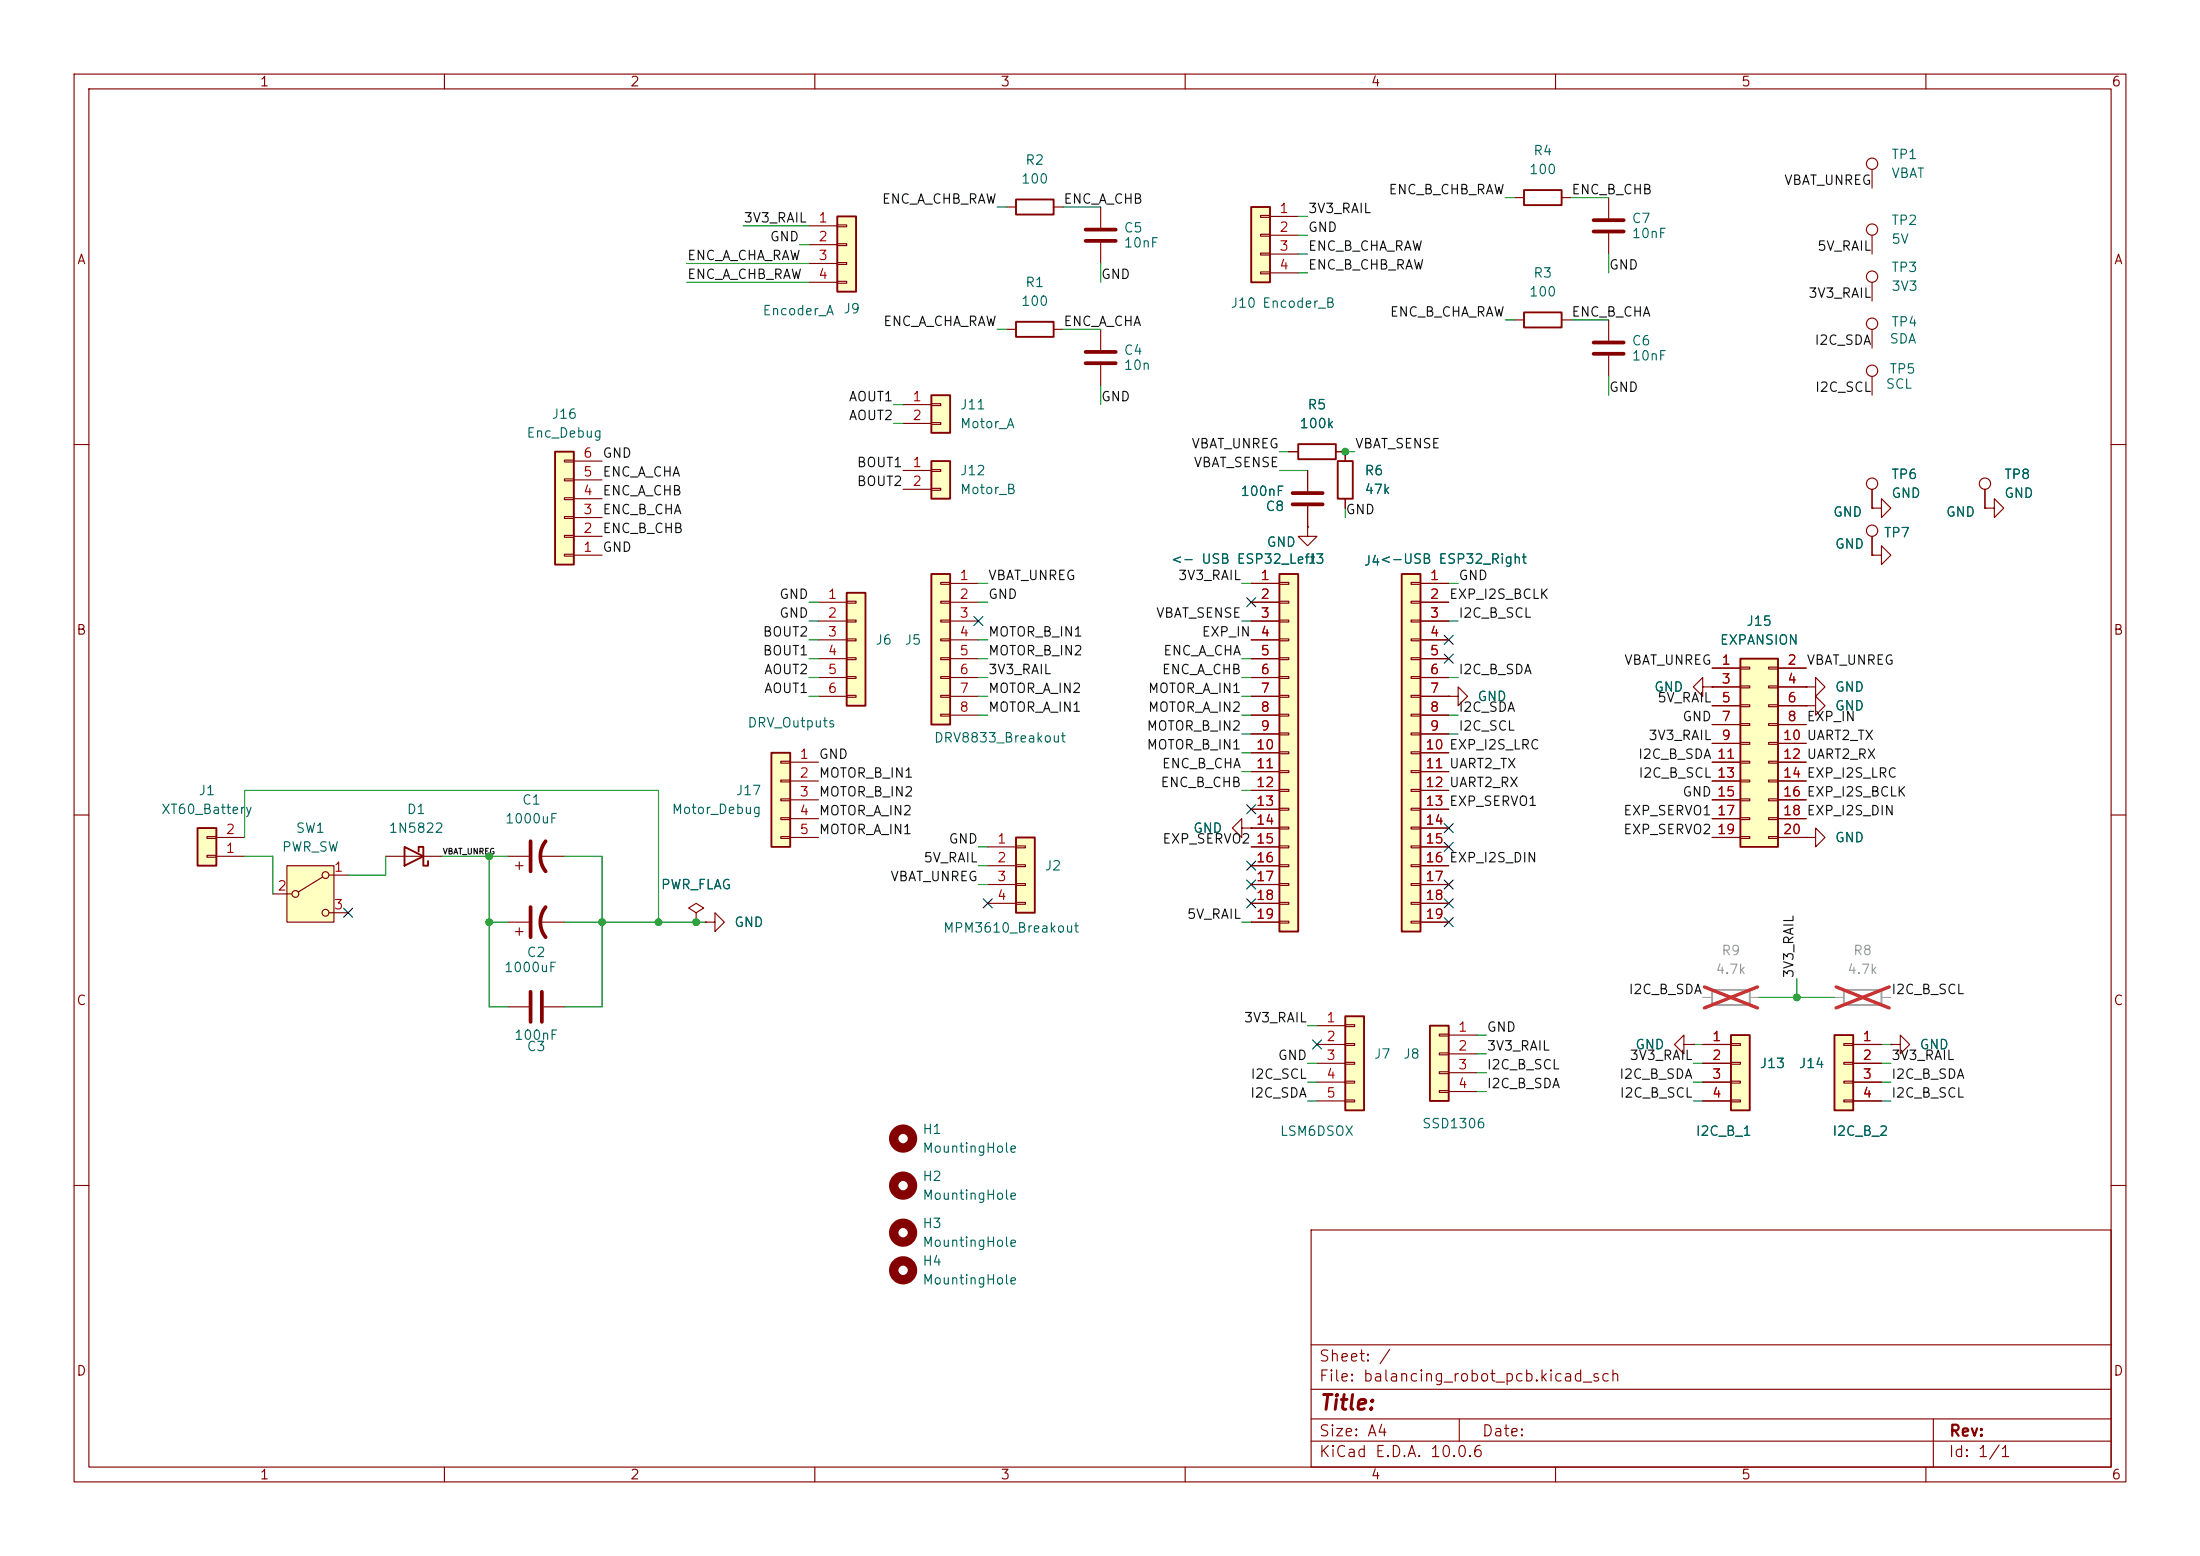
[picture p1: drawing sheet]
<svg xmlns="http://www.w3.org/2000/svg" width="297mm" height="210mm" viewBox="0 0 297 210" stroke-linecap="round" stroke-linejoin="round" font-family="sans-serif">
<g fill="none" stroke="#840000" stroke-width=".15">
<path d="M10 10h277v190h-277zM12 12h273v186h-273zM60 10v2M110 10v2M160 10v2M210 10v2M260 10v2M10 60h2M252.7 66v2.6M285 60h2M10 110h2M285 110h2"/>
<path d="M10 160h2M177 166h108v32h-108zM285 160h2M60 198v2M110 198v2M160 198v2M177 194.5h108M177 191.5h108M177 187.5h108M177 181.5h108M197 191.5v3M210 198v2"/>
<path d="M260 198v2M261 191.5v6.5"/>
<circle cx="252.7" cy="65.3" r=".76"/>
</g>
<path d="M125.7 77.5h2.6v20.3h-2.6z" fill="#ffffc2"/>
<path d="M125.7 77.5h2.6v20.3h-2.6z" fill="none" stroke="#840000" stroke-width=".25"/>
<g fill="none" stroke="#840000" stroke-width=".15">
<path d="M252.7 44.5v2.5M127 78.6h1.3v.3h-1.3zM128.3 78.7h3.8M252.7 74.9h1.3v-1.2l1.3 1.2-1.3 1.3v-1.3M252.7 74.9h.1M252.7 68.6h1.3v-1.3l1.3 1.3-1.3 1.3v-1.3M252.7 68.6h.1M127 81.2h1.3v.2h-1.3zM127 83.7h1.3v.2h-1.3zM127 86.2h1.3v.3h-1.3zM127 88.8h1.3v.2h-1.3zM127 91.3h1.3v.3h-1.3z"/>
<path d="M127 93.9h1.3v.2h-1.3zM127 96.4h1.3v.2h-1.3zM128.3 81.3h3.8M128.3 83.8h3.8M128.3 86.4h3.8M128.3 88.9h3.8M128.3 91.4h3.8M128.3 94h3.8M128.3 96.5h3.8"/>
<circle cx="252.7" cy="43.7" r=".76"/>
</g>
<path d="M38.7 116.8h6.4v7.7h-6.4z" fill="#ffffc2"/>
<g fill="none" stroke="#840000" stroke-width=".15">
<path d="M252.7 72.4v2.5M268 68.6h1.2v-1.3l1.3 1.3-1.3 1.3v-1.3M268 68.6h.1M268 66v2.6M38.7 116.8h6.4v7.7h-6.4zM43.6 118.4l-3.3 2M44.4 118.1h2.6M68.6 115.6h2.8M69.6 116.8h1M70.1 116.3v1M72.9 115.6h3.3M36.8 120.7h2.6"/>
<path d="M44.4 123.2h2.6"/>
<circle cx="252.7" cy="71.6" r=".76"/>
<circle cx="268" cy="65.3" r=".76"/>
<circle cx="43.9" cy="118.1" r=".46"/>
<circle cx="39.9" cy="120.7" r=".46"/>
<circle cx="43.9" cy="123.2" r=".46"/>
</g>
<path d="M71.6 113.5v4.1M73.7 113.5a3.3 3.3 0 0 0 0 4.1" fill="none" stroke="#840000" stroke-width=".51"/>
<path d="M125.7 62.2h2.6v5.1h-2.6z" fill="#ffffc2"/>
<path d="M125.7 62.2h2.6v5.1h-2.6z" fill="none" stroke="#840000" stroke-width=".25"/>
<g fill="none" stroke="#840000" stroke-width=".15">
<path d="M252.7 22.9v2.5M252.7 38.1v2.5M121.9 63.5h3.8M121.9 66h3.8M125.7 63.4h1.3v.2h-1.3zM125.7 65.9h1.3v.3h-1.3zM94 123.2l1-.6-1-.7-1 .7 1 .6v1.3M94 124.5h.1M95.2 124.5h1.3v-1.3l1.3 1.3-1.3 1.2v-1.2M95.2 124.5h.1"/>
<circle cx="252.7" cy="37.3" r=".76"/>
<circle cx="252.7" cy="22.1" r=".76"/>
</g>
<path d="M26.7 111.8h2.5v5h-2.5z" fill="#ffffc2"/>
<path d="M26.7 111.8h2.5v5h-2.5z" fill="none" stroke="#840000" stroke-width=".25"/>
<g fill="none" stroke="#840000" stroke-width=".15">
<path d="M252.7 31.8v2.5M243.8 92.7h1.3v1.3l1.3-1.3-1.3-1.3v1.3M243.8 92.7h.1M243.8 95.3h1.3v1.2l1.3-1.2-1.3-1.3v1.3M243.8 95.3h.1M27.9 115.4h1.3v.3h-1.3zM27.9 112.9h1.3v.3h-1.3zM29.2 115.6h3.8M29.2 113h3.8M243.8 113h1.3v1.3l1.3-1.3-1.3-1.2v1.2M243.8 113h.1"/>
<circle cx="252.7" cy="31" r=".76"/>
</g>
<path d="M114.3 80h2.5v15.3h-2.5z" fill="#ffffc2"/>
<path d="M114.3 80h2.5v15.3h-2.5z" fill="none" stroke="#840000" stroke-width=".25"/>
<g fill="none" stroke="#840000" stroke-width=".15">
<path d="M148.6 27.9v2.8M148.6 32.8v2.8M110.5 81.3h3.8M110.5 83.8h3.8M110.5 86.4h3.8M110.5 88.9h3.8M110.5 91.4h3.8M110.5 94h3.8M114.3 81.2h1.3v.2h-1.3zM114.3 83.7h1.3v.2h-1.3zM114.3 86.2h1.3v.3h-1.3zM114.3 88.8h1.3v.2h-1.3z"/>
<path d="M114.3 91.3h1.3v.3h-1.3zM114.3 93.9h1.3v.2h-1.3z"/>
</g>
<path d="M146.6 31h4M146.6 32.5h4" fill="none" stroke="#840000" stroke-width=".51"/>
<path d="M193 138.4h2.6v10.2h-2.6z" fill="#ffffc2"/>
<path d="M137.2 43.4h5v2.1h-5zM193 138.4h2.6v10.2h-2.6z" fill="none" stroke="#840000" stroke-width=".25"/>
<path d="M135.9 44.5h1.3M142.2 44.5h1.3M194.3 139.6h1.3v.2h-1.3zM195.6 139.7h3.8M194.3 142.1h1.3v.3h-1.3zM194.3 144.7h1.3v.2h-1.3zM194.3 147.2h1.3v.2h-1.3zM195.6 142.2h3.8M195.6 144.8h3.8M195.6 147.3h3.8" fill="none" stroke="#840000" stroke-width=".15"/>
<path d="M125.7 53.3h2.6v5.1h-2.6z" fill="#ffffc2"/>
<path d="M137.2 26.9h5v2.1h-5zM125.7 53.3h2.6v5.1h-2.6z" fill="none" stroke="#840000" stroke-width=".25"/>
<path d="M135.9 27.9h1.3M142.2 27.9h1.3M121.9 54.6h3.8M121.9 57.2h3.8M125.7 54.5h1.3v.2h-1.3zM125.7 57h1.3v.3h-1.3zM148.6 44.5v2.7M148.6 49.3v2.8M217.2 43.2v2.8M217.2 48v2.8" fill="none" stroke="#840000" stroke-width=".15"/>
<path d="M146.6 47.5h4M146.6 49h4M215.1 46.2h4.1M215.1 47.8h4.1" fill="none" stroke="#840000" stroke-width=".51"/>
<path d="M181.6 137.2h2.5v12.7h-2.5z" fill="#ffffc2"/>
<path d="M181.6 137.2h2.5v12.7h-2.5z" fill="none" stroke="#840000" stroke-width=".25"/>
<path d="M177.8 138.4h3.8M181.6 138.3h1.3v.3h-1.3zM177.8 141h3.8M177.8 143.5h3.8M177.8 146.1h3.8M177.8 148.6h3.8M181.6 140.8h1.3v.3h-1.3zM181.6 143.4h1.3v.2h-1.3zM181.6 145.9h1.3v.3h-1.3zM181.6 148.5h1.3v.2h-1.3z" fill="none" stroke="#840000" stroke-width=".15"/>
<path d="M74.9 61h2.6v15.2h-2.6z" fill="#ffffc2"/>
<path d="M74.9 61h2.6v15.2h-2.6zM54.6 114.3l2.5 1.3-2.5 1.2zM56.5 114.9v-.6h.6v2.5h.7v-.6" fill="none" stroke="#840000" stroke-width=".25"/>
<g fill="none" stroke="#840000" stroke-width=".15">
<path d="M76.2 74.8h1.3v.3h-1.3zM76.2 72.3h1.3v.2h-1.3zM76.2 69.7h1.3v.3h-1.3zM76.2 67.2h1.3v.2h-1.3zM76.2 64.6h1.3v.3h-1.3zM76.2 62.1h1.3v.3h-1.3zM77.5 74.9h3.8M77.5 72.4h3.8M77.5 69.9h3.8M77.5 67.3h3.8M77.5 64.8h3.8M77.5 62.2h3.8"/>
<path d="M52.1 115.6h7.6"/>
</g>
<path d="M113 29.2h2.6v10.2h-2.6z" fill="#ffffc2"/>
<path d="M113 29.2h2.6v10.2h-2.6z" fill="none" stroke="#840000" stroke-width=".25"/>
<path d="M109.2 30.5h3.8M109.2 33h3.8M109.2 35.6h3.8M109.2 38.1h3.8M113 30.4h1.3v.2h-1.3zM113 32.9h1.3v.2h-1.3zM113 35.4h1.3v.3h-1.3zM113 38h1.3v.2h-1.3z" fill="none" stroke="#840000" stroke-width=".15"/>
<path d="M104.1 101.6h2.6v12.7h-2.6z" fill="#ffffc2"/>
<path d="M205.7 25.7h5.1v2h-5.1zM104.1 101.6h2.6v12.7h-2.6z" fill="none" stroke="#840000" stroke-width=".25"/>
<g fill="none" stroke="#840000" stroke-width=".15">
<path d="M204.5 26.7h1.2M210.8 26.7h1.3M217.2 26.7v2.8M217.2 31.5v2.8M195.6 94h1.2v1.3l1.3-1.3-1.3-1.3v1.3M195.6 94h.1M105.4 102.7h1.3v.3h-1.3zM105.4 105.3h1.3v.2h-1.3zM105.4 107.8h1.3v.3h-1.3zM105.4 110.4h1.3v.2h-1.3zM105.4 112.9h1.3v.3h-1.3zM106.7 102.9h3.8"/>
<path d="M106.7 105.4h3.8M106.7 108h3.8M106.7 110.5h3.8M106.7 113h3.8M227.3 141v-1.3l-1.2 1.3 1.2 1.2v-1.2h1.3M228.6 141h.1"/>
</g>
<path d="M215.1 29.7h4.1M215.1 31.2h4.1" fill="none" stroke="#840000" stroke-width=".51"/>
<path d="M189.2 77.5h2.6v48.2h-2.6z" fill="#ffffc2"/>
<path d="M205.7 42.2h5.1v2h-5.1zM189.2 77.5h2.6v48.2h-2.6z" fill="none" stroke="#840000" stroke-width=".25"/>
<g fill="none" stroke="#840000" stroke-width=".15">
<path d="M204.5 43.2h1.2M210.8 43.2h1.3M252.7 50.8v2.5M190.5 78.6h1.3v.3h-1.3zM191.8 78.7h3.8M190.5 81.2h1.3v.2h-1.3zM190.5 83.7h1.3v.2h-1.3zM190.5 86.2h1.3v.3h-1.3zM190.5 88.8h1.3v.2h-1.3zM190.5 91.3h1.3v.3h-1.3zM190.5 93.9h1.3v.2h-1.3zM190.5 96.4h1.3v.2h-1.3z"/>
<path d="M190.5 98.9h1.3v.3h-1.3zM191.8 81.3h3.8M191.8 83.8h3.8M191.8 86.4h3.8M191.8 88.9h3.8M191.8 91.4h3.8M191.8 94h3.8M191.8 96.5h3.8M191.8 99.1h3.8M229.9 92.7v-1.3l-1.3 1.3 1.3 1.3v-1.3h1.2M231.1 92.7h.1M190.5 101.5h1.3v.2h-1.3z"/>
<path d="M190.5 104h1.3v.3h-1.3zM190.5 106.6h1.3v.2h-1.3zM190.5 109.1h1.3v.2h-1.3zM190.5 111.6h1.3v.3h-1.3zM190.5 114.2h1.3v.2h-1.3zM190.5 116.7h1.3v.3h-1.3zM190.5 119.3h1.3v.2h-1.3zM191.8 101.6h3.8M191.8 104.1h3.8M191.8 106.7h3.8M191.8 109.2h3.8M191.8 111.8h3.8"/>
<path d="M191.8 114.3h3.8M191.8 116.8h3.8M191.8 119.4h3.8M190.5 121.8h1.3v.2h-1.3zM190.5 124.3h1.3v.3h-1.3zM191.8 121.9h3.8M191.8 124.5h3.8"/>
<circle cx="252.7" cy="50" r=".76"/>
</g>
<g fill="none" stroke="#840000" stroke-width="1.3">
<circle cx="121.9" cy="153.7" r="1.27"/>
<circle cx="121.9" cy="160" r="1.27"/>
</g>
<path d="M234.9 88.9h5.1v25.4h-5.1z" fill="#ffffc2"/>
<path d="M234.9 88.9h5.1v25.4h-5.1z" fill="none" stroke="#840000" stroke-width=".25"/>
<g fill="none" stroke="#840000" stroke-width=".15">
<path d="M231.1 90.2h3.8M231.1 92.7h3.8M231.1 95.3h3.8M231.1 97.8h3.8M234.9 90h1.3v.3h-1.3zM234.9 92.6h1.3v.2h-1.3zM234.9 95.1h1.3v.3h-1.3zM234.9 97.7h1.3v.2h-1.3zM238.8 90h1.2v.3h-1.2zM238.8 92.6h1.2v.2h-1.2zM238.8 95.1h1.2v.3h-1.2zM238.8 97.7h1.2v.2h-1.2z"/>
<path d="M240 90.2h3.8M240 92.7h3.8M240 95.3h3.8M240 97.8h3.8M231.1 100.3h3.8M231.1 102.9h3.8M231.1 105.4h3.8M231.1 108h3.8M231.1 110.5h3.8M231.1 113h3.8M234.9 100.2h1.3v.3h-1.3zM234.9 102.7h1.3v.3h-1.3z"/>
<path d="M234.9 105.3h1.3v.2h-1.3zM234.9 107.8h1.3v.3h-1.3zM234.9 110.4h1.3v.2h-1.3zM234.9 112.9h1.3v.3h-1.3zM238.8 100.2h1.2v.3h-1.2zM238.8 102.7h1.2v.3h-1.2zM238.8 105.3h1.2v.2h-1.2zM238.8 107.8h1.2v.3h-1.2zM238.8 110.4h1.2v.2h-1.2zM238.8 112.9h1.2v.3h-1.2zM240 100.3h3.8M240 102.9h3.8"/>
<path d="M240 105.4h3.8M240 108h3.8M240 110.5h3.8M240 113h3.8"/>
</g>
<path d="M137.2 113h2.5v10.2h-2.5z" fill="#ffffc2"/>
<path d="M180.6 62.2h2v5.1h-2zM137.2 113h2.5v10.2h-2.5z" fill="none" stroke="#840000" stroke-width=".25"/>
<path d="M181.6 61v1.2M181.6 67.3v1.3M133.3 114.3h3.9M133.3 116.8h3.9M133.3 119.4h3.9M137.2 114.2h1.2v.2h-1.2zM137.2 116.7h1.2v.3h-1.2zM137.2 119.3h1.2v.2h-1.2zM133.3 121.9h3.9M137.2 121.8h1.2v.2h-1.2z" fill="none" stroke="#840000" stroke-width=".15"/>
<g fill="none" stroke="#840000" stroke-width="1.3">
<circle cx="121.9" cy="166.4" r="1.27"/>
<circle cx="121.9" cy="171.4" r="1.27"/>
</g>
<path d="M233.7 139.7h2.5v10.2h-2.5z" fill="#ffffc2"/>
<path d="M233.7 139.7h2.5v10.2h-2.5z" fill="none" stroke="#840000" stroke-width=".25"/>
<path d="M229.9 141h3.8M229.9 143.5h3.8M229.9 146.1h3.8M229.9 148.6h3.8M233.7 140.8h1.2v.3h-1.2zM233.7 143.4h1.2v.2h-1.2zM233.7 145.9h1.2v.3h-1.2zM233.7 148.5h1.2v.2h-1.2z" fill="none" stroke="#840000" stroke-width=".15"/>
<path d="M168.9 27.9h2.5v10.2h-2.5z" fill="#ffffc2"/>
<path d="M168.9 27.9h2.5v10.2h-2.5z" fill="none" stroke="#840000" stroke-width=".25"/>
<path d="M170.2 29.1h1.2v.2h-1.2zM170.2 31.6h1.2v.3h-1.2zM170.2 34.2h1.2v.2h-1.2zM170.2 36.7h1.2v.3h-1.2zM171.4 29.2h3.9M171.4 31.8h3.9M171.4 34.3h3.9M171.4 36.8h3.9" fill="none" stroke="#840000" stroke-width=".15"/>
<path d="M247.6 139.7h2.6v10.2h-2.6z" fill="#ffffc2"/>
<path d="M175.3 59.9h5v2.1h-5zM247.6 139.7h2.6v10.2h-2.6z" fill="none" stroke="#840000" stroke-width=".25"/>
<g fill="none" stroke="#840000" stroke-width=".15">
<path d="M174 61h1.3M176.5 71.1v1.3h1.3l-1.3 1.3-1.2-1.3h1.2M176.5 71.1h.1M176.5 63.5v2.8M176.5 68.3v2.8M180.3 61h1.3M248.9 140.8h1.3v.3h-1.3zM248.9 143.4h1.3v.2h-1.3zM248.9 145.9h1.3v.3h-1.3zM248.9 148.5h1.3v.2h-1.3zM250.2 141h3.8M250.2 143.5h3.8"/>
<path d="M250.2 146.1h3.8M250.2 148.6h3.8"/>
</g>
<path d="M174.5 68.1h4.1M174.5 66.5h4.1" fill="none" stroke="#840000" stroke-width=".51"/>
<path d="M231.1 133.6h5.1v2h-5.1zM248.9 133.6h5.1v2h-5.1z" fill="none" stroke="#a1a1a1" stroke-width=".25"/>
<path d="M229.9 134.6h1.2M236.2 134.6h1.3M247.6 134.6h1.3M254 134.6h1.3" fill="none" stroke="#a1a1a1" stroke-width=".15"/>
<path d="M230.1 133.2l7.2 2.8M237.3 133.2l-7.2 2.8M247.9 133.2l7.1 2.8M255 133.2l-7.1 2.8" fill="none" stroke="#e12e31" stroke-width=".46"/>
<path d="M172.7 77.5h2.6v48.2h-2.6z" fill="#ffffc2"/>
<path d="M172.7 77.5h2.6v48.2h-2.6z" fill="none" stroke="#840000" stroke-width=".25"/>
<g fill="none" stroke="#840000" stroke-width=".15">
<path d="M168.9 78.7h3.8M172.7 78.6h1.3v.3h-1.3zM174 61h1.3M176.5 71.1h.1M176.5 63.5v2.8M176.5 68.3v2.8M180.3 61h1.3v1.2M181.6 67.3v1.3M191.8 78.7h3.8M252.7 74.9h.1M252.7 68.6h.1M252.7 66v2.6"/>
<path d="M252.7 72.4v2.5M268 68.6h.1M268 66v2.6M168.9 81.3h3.8M168.9 83.8h3.8M168.9 86.4h3.8M168.9 88.9h3.8M168.9 91.4h3.8M168.9 94h3.8M168.9 96.5h3.8M168.9 99.1h3.8M172.7 81.2h1.3v.2h-1.3z"/>
<path d="M172.7 83.7h1.3v.2h-1.3zM172.7 86.2h1.3v.3h-1.3zM172.7 88.8h1.3v.2h-1.3zM172.7 91.3h1.3v.3h-1.3zM172.7 93.9h1.3v.2h-1.3zM172.7 96.4h1.3v.2h-1.3zM172.7 98.9h1.3v.3h-1.3zM191.8 81.3h3.8M191.8 83.8h3.8M191.8 86.4h3.8M191.8 88.9h3.8M191.8 91.4h3.8"/>
<path d="M191.8 94h3.8M191.8 96.5h3.8M191.8 99.1h3.8M195.6 94h.1M231.1 92.7h.1M231.1 90.2h3.8M231.1 92.7h3.8M231.1 95.3h3.8M231.1 97.8h3.8M240 90.2h3.8M240 92.7h3.8M240 95.3h3.8"/>
<path d="M240 97.8h3.8M243.8 92.7h.1M243.8 95.3h.1M167.6 111.8v-1.3l-1.2 1.3 1.2 1.2v-1.2h1.3M168.9 111.8h.1M168.9 101.6h3.8M168.9 104.1h3.8M168.9 106.7h3.8M168.9 109.2h3.8M168.9 111.8h3.8M168.9 114.3h3.8M168.9 116.8h3.8"/>
<path d="M168.9 119.4h3.8M172.7 101.5h1.3v.2h-1.3zM172.7 104h1.3v.3h-1.3zM172.7 106.6h1.3v.2h-1.3zM172.7 109.1h1.3v.2h-1.3zM172.7 111.6h1.3v.3h-1.3zM172.7 114.2h1.3v.2h-1.3zM172.7 116.7h1.3v.3h-1.3zM172.7 119.3h1.3v.2h-1.3zM191.8 101.6h3.8M191.8 104.1h3.8M191.8 106.7h3.8"/>
<path d="M191.8 109.2h3.8M191.8 111.8h3.8M191.8 114.3h3.8M191.8 116.8h3.8M191.8 119.4h3.8M231.1 100.3h3.8M231.1 102.9h3.8M231.1 105.4h3.8M231.1 108h3.8M231.1 110.5h3.8M231.1 113h3.8M240 100.3h3.8"/>
<path d="M240 102.9h3.8M240 105.4h3.8M240 108h3.8M240 110.5h3.8M240 113h3.8M243.8 113h.1M68.6 124.5h2.8M68.6 135.9h2.8M69.6 125.7h1M70.1 125.2v1M72.9 124.5h3.3M73.4 135.9h2.8"/>
<path d="M94 124.5h.1M95.2 124.5h.1M168.9 121.9h3.8M168.9 124.5h3.8M172.7 121.8h1.3v.2h-1.3zM172.7 124.3h1.3v.3h-1.3zM191.8 121.9h3.8M191.8 124.5h3.8M228.6 141h.1M229.9 141h3.8M229.9 143.5h3.8M229.9 146.1h3.8"/>
<path d="M229.9 148.6h3.8M250.2 141h3.8M250.2 143.5h3.8M250.2 146.1h3.8M250.2 148.6h3.8M255.3 141h1.2v1.2l1.3-1.2-1.3-1.3v1.3M255.3 141h.1"/>
</g>
<path d="M71.6 122.4v4.1M71.6 133.9v4M73.2 133.9v4M73.7 122.4a3.3 3.3 0 0 0 0 4.1" fill="none" stroke="#840000" stroke-width=".51"/>
<g fill="none" stroke="#009600" stroke-width=".15">
<path d="M92.7 35.6h16.5M92.7 38.1h16.5M100.3 30.5h8.9M107.9 33h1.3M134.6 27.9h1.3M143.5 27.9h5.1M148.6 35.6v2.5M175.3 29.2h1.2M175.3 31.8h1.2M175.3 36.8h1.2M175.3 34.3h1.2M203.2 26.7h1.3"/>
<path d="M212.1 26.7h5.1M217.2 34.3v2.5M120.6 54.6h1.3M120.6 57.2h1.3M134.6 44.5h1.3M143.5 44.5h5.1M148.6 52.1v2.5M203.2 43.2h1.3M212.1 43.2h5.1M217.2 50.8v2.5M132.1 78.7h1.2M167.6 78.7h1.3"/>
<path d="M172.7 61h1.3M172.7 63.5h3.8M181.6 61h1.3M181.6 68.6v1.3M195.6 78.7h1.2M109.2 91.4h1.3M109.2 88.9h1.3M109.2 94h1.3M109.2 81.3h1.3M109.2 83.8h1.3M109.2 86.4h1.3M132.1 91.4h1.2"/>
<path d="M132.1 88.9h1.2M132.1 96.5h1.2M132.1 94h1.2M132.1 81.3h1.2M132.1 86.4h1.2M167.6 91.4h1.3M167.6 88.9h1.3M167.6 96.5h1.3M167.6 94h1.3M167.6 83.8h1.3M167.6 99.1h1.3M195.6 91.4h1.2"/>
<path d="M195.6 96.5h1.2M195.6 83.8h1.2M195.6 99.1h1.2M33 115.6h3.8v5.1M33 113v-6.3h55.9v17.8M52.1 115.6v2.5h-5.1M59.7 115.6h8.9M66 115.6v20.3h2.6M76.2 115.6h5.1v20.3h-5.1M132.1 114.3h1.2M132.1 119.4h1.2M132.1 116.8h1.2"/>
<path d="M167.6 101.6h1.3M167.6 106.7h1.3M167.6 104.1h1.3M66 124.5h2.6M76.2 124.5h19M167.6 124.5h1.3M176.5 138.4h1.3M199.4 139.7h1.3M237.5 134.6h10.1M242.6 132.1v2.5M176.5 143.5h1.3M176.5 146.1h1.3"/>
<path d="M176.5 148.6h1.3M199.4 142.2h1.3M199.4 144.8h1.3M199.4 147.3h1.3M228.6 143.5h1.3M228.6 146.1h1.3M228.6 141h1.3M228.6 148.6h1.3M254 143.5h1.3M254 146.1h1.3M254 141h1.3M254 148.6h1.3"/>
</g>
<g fill="none" stroke="#000084" stroke-width=".15">
<path d="M131.5 83.2l1.2 1.2M132.7 83.2l-1.2 1.2M168.3 80.7l1.2 1.2M169.5 80.7l-1.2 1.2M195 85.8l1.2 1.2M195 88.3l1.2 1.2M196.2 85.8l-1.2 1.2M196.2 88.3l-1.2 1.2M168.3 118.8l1.2 1.2M168.3 116.2l1.2 1.2M168.3 108.6l1.2 1.2M169.5 118.8l-1.2 1.2"/>
<path d="M169.5 116.2l-1.2 1.2M169.5 108.6l-1.2 1.2M195 113.7l1.2 1.2M195 111.2l1.2 1.2M195 118.8l1.2 1.2M196.2 113.7l-1.2 1.2M196.2 111.2l-1.2 1.2M196.2 118.8l-1.2 1.2M46.4 122.6l1.2 1.2M47.6 122.6l-1.2 1.2M132.7 121.3l1.3 1.2M134 121.3l-1.3 1.2"/>
<path d="M168.3 121.3l1.2 1.2M169.5 121.3l-1.2 1.2M195 121.3l1.2 1.2M195 123.9l1.2 1.2M196.2 121.3l-1.2 1.2M196.2 123.9l-1.2 1.2M177.2 140.4l1.2 1.2M178.4 140.4l-1.2 1.2"/>
</g>
<g fill="#009600" stroke="#009600" stroke-width=".14">
<circle cx="81.3" cy="124.5" r=".46"/>
<circle cx="66" cy="115.6" r=".46"/>
<circle cx="66" cy="124.5" r=".46"/>
<circle cx="88.9" cy="124.5" r=".46"/>
<circle cx="94" cy="124.5" r=".46"/>
<circle cx="181.6" cy="61" r=".46"/>
<circle cx="242.6" cy="134.6" r=".46"/>
</g>
<text font-size="2" fill="#840000" x="178" y="190.8">Title:</text>
<g font-size="1.5" fill="#840000">
<text x="178" y="184.1">Sheet: /</text>
<text x="178" y="186.8">File: balancing_robot_pcb.kicad_sch</text>
<text x="178" y="197">KiCad E.D.A. 10.0.6</text>
<text x="178" y="194.2">Size: A4</text>
<text x="200" y="194.2">Date:</text>
<text x="263" y="197">Id: 1/1</text>
<text x="263" y="194.2">Rev:</text>
</g>
<g font-size="1.3" fill="#840000">
<text x="35" y="12">1</text>
<text x="85" y="12">2</text>
<text x="135" y="12">3</text>
<text x="185" y="12">4</text>
<text x="235" y="12">5</text>
<text x="285" y="12">6</text>
<text x="10.3" y="36">A</text>
<text x="285.3" y="36">A</text>
<text x="10.2" y="86">B</text>
<text x="285.2" y="86">B</text>
<text x="10.2" y="136">C</text>
<text x="285.2" y="136">C</text>
<text x="10.2" y="186">D</text>
<text x="285.2" y="186">D</text>
<text x="35" y="200">1</text>
<text x="85" y="200">2</text>
<text x="135" y="200">3</text>
<text x="185" y="200">4</text>
<text x="235" y="200">5</text>
<text x="285" y="200">6</text>
</g>
<g font-size="1.3" fill="#006464">
<text x="138.3" y="22.6">R2</text>
<text x="206.3" y="23.8">100</text>
<text x="206.9" y="21.3">R4</text>
<text x="255.3" y="21.8">TP1</text>
<text x="137.8" y="25.1">100</text>
<text x="255.3" y="24.3">VBAT</text>
<text x="151.6" y="31.7">C5</text>
<text x="151.6" y="33.7">10nF</text>
<text x="220.2" y="30.4">C7</text>
<text x="220.2" y="32.5">10nF</text>
<text x="255.3" y="30.7">TP2</text>
<text x="255.3" y="33.2">5V</text>
<text x="137.8" y="41.6">100</text>
<text x="138.3" y="39.1">R1</text>
<text x="166" y="41.9">J10 Encoder_B</text>
<text x="206.3" y="40.3">100</text>
<text x="206.9" y="37.8">R3</text>
<text x="255.3" y="37">TP3</text>
<text x="255.3" y="39.6">3V3</text>
<text x="102.9" y="42.9">Encoder_A</text>
<text x="113.8" y="42.6">J9</text>
<text x="220.2" y="46.9">C6</text>
<text x="255" y="46.7">SDA</text>
<text x="255.3" y="44.4">TP4</text>
<text x="151.6" y="48.2">C4</text>
<text x="151.6" y="50.2">10n</text>
<text x="220.2" y="49">10nF</text>
<text x="254.5" y="52.8">SCL</text>
<text x="255" y="50.7">TP5</text>
<text x="71" y="59.4">Enc_Debug</text>
<text x="74.4" y="56.8">J16</text>
<text x="129.5" y="55.6">J11</text>
<text x="129.5" y="58.1">Motor_A</text>
<text x="175.3" y="58.1">100k</text>
<text x="176.4" y="55.6">R5</text>
<text x="129.5" y="64.5">J12</text>
<text x="184.1" y="64.5">R6</text>
<text x="255.3" y="65">TP6</text>
<text x="270.5" y="65">TP8</text>
<text x="129.5" y="67">Motor_B</text>
<text x="167.4" y="67.3">100nF</text>
<text x="170.8" y="69.3">C8</text>
<text x="184.1" y="67">47k</text>
<text x="247.4" y="70.1">GND</text>
<text x="255.3" y="67.5">GND</text>
<text x="262.6" y="70.1">GND</text>
<text x="270.5" y="67.5">GND</text>
<text x="158" y="76.4">&lt;- USB ESP32_Left</text>
<text x="170.9" y="74.1">GND</text>
<text x="176.5" y="76.4">J3</text>
<text x="184" y="76.7">J4&lt;-USB ESP32_Right</text>
<text x="247.6" y="74.4">GND</text>
<text x="254.2" y="72.8">TP7</text>
<text x="118.1" y="87.3">J6</text>
<text x="122" y="87.3">J5</text>
<text x="232.1" y="87.3">EXPANSION</text>
<text x="235.7" y="84.8">J15</text>
<text x="199.4" y="94.9">GND</text>
<text x="223.2" y="93.7">GND</text>
<text x="247.6" y="93.7">GND</text>
<text x="100.8" y="98.5">DRV_Outputs</text>
<text x="126" y="100.5">DRV8833_Breakout</text>
<text x="247.6" y="96.2">GND</text>
<text x="26.7" y="107.6">J1</text>
<text x="99.2" y="107.6">J17</text>
<text x="21.7" y="110.2">XT60_Battery</text>
<text x="39.8" y="112.7">SW1</text>
<text x="52.4" y="112.7">1N5822</text>
<text x="54.8" y="110.2">D1</text>
<text x="68.1" y="111.5">1000uF</text>
<text x="70.4" y="108.9">C1</text>
<text x="90.6" y="110.2">Motor_Debug</text>
<text x="161" y="112.7">GND</text>
<text x="247.6" y="114">GND</text>
<text x="38" y="115.3">PWR_SW</text>
<text x="141" y="117.8">J2</text>
<text x="89.1" y="120.3">PWR_FLAG</text>
<text x="99" y="125.4">GND</text>
<text x="68" y="131.5">1000uF</text>
<text x="71" y="129.5">C2</text>
<text x="127.2" y="126.2">MPM3610_Breakout</text>
<text x="69.3" y="140.7">100nF</text>
<text x="71" y="142.2">C3</text>
<text x="185.4" y="143.2">J7</text>
<text x="189.4" y="143.2">J8</text>
<text x="220.7" y="141.9">GND</text>
<text x="259.1" y="141.9">GND</text>
<text x="237.5" y="144.5">J13</text>
<text x="242.8" y="144.5">J14</text>
<text x="124.4" y="153.4">H1</text>
<text x="124.4" y="155.9">MountingHole</text>
<text x="172.7" y="153.6">LSM6DSOX</text>
<text x="191.9" y="152.6">SSD1306</text>
<text x="228.8" y="153.6">I2C_B_1</text>
<text x="247.3" y="153.6">I2C_B_2</text>
<text x="124.4" y="159.7">H2</text>
<text x="124.4" y="162.3">MountingHole</text>
<text x="124.4" y="166.1">H3</text>
<text x="124.4" y="171.1">H4</text>
<text x="124.4" y="173.7">MountingHole</text>
<text x="124.4" y="168.6">MountingHole</text>
</g>
<g font-size="1.3" fill="#0f0f0f">
<text x="119" y="27.8">ENC_A_CHB_RAW</text>
<text x="143.5" y="27.8">ENC_A_CHB</text>
<text x="176.5" y="29.1">3V3_RAIL</text>
<text x="187.4" y="26.5">ENC_B_CHB_RAW</text>
<text x="212.1" y="26.5">ENC_B_CHB</text>
<text x="240.8" y="25.3">VBAT_UNREG</text>
<text x="92.7" y="35.4">ENC_A_CHA_RAW</text>
<text x="100.3" y="30.4">3V3_RAIL</text>
<text x="103.9" y="32.9">GND</text>
<text x="176.5" y="31.6">GND</text>
<text x="176.5" y="34.2">ENC_B_CHA_RAW</text>
<text x="245.2" y="34.2">5V_RAIL</text>
<text x="92.7" y="38">ENC_A_CHB_RAW</text>
<text x="148.6" y="38">GND</text>
<text x="176.5" y="36.7">ENC_B_CHB_RAW</text>
<text x="217.1" y="36.7">GND</text>
<text x="244" y="40.5">3V3_RAIL</text>
<text x="119.2" y="44.3">ENC_A_CHA_RAW</text>
<text x="143.5" y="44.3">ENC_A_CHA</text>
<text x="187.6" y="43.1">ENC_B_CHA_RAW</text>
<text x="212.1" y="43.1">ENC_B_CHA</text>
<text x="244.9" y="46.9">I2C_SDA</text>
<text x="217.1" y="53.2">GND</text>
<text x="244.9" y="53.2">I2C_SCL</text>
<text x="114.5" y="54.5">AOUT1</text>
<text x="114.5" y="57">AOUT2</text>
<text x="148.6" y="54.5">GND</text>
<text x="81.3" y="62.1">GND</text>
<text x="81.3" y="64.6">ENC_A_CHA</text>
<text x="115.6" y="63.4">BOUT1</text>
<text x="115.6" y="65.9">BOUT2</text>
<text x="160.8" y="60.8">VBAT_UNREG</text>
<text x="161.1" y="63.4">VBAT_SENSE</text>
<text x="182.9" y="60.8">VBAT_SENSE</text>
<text x="81.3" y="67.2">ENC_A_CHB</text>
<text x="81.3" y="69.7">ENC_B_CHA</text>
<text x="181.6" y="69.7">GND</text>
<text x="81.3" y="72.3">ENC_B_CHB</text>
<text x="81.3" y="74.8">GND</text>
<text x="105.1" y="81.2">GND</text>
<text x="105.1" y="83.7">GND</text>
<text x="133.3" y="78.6">VBAT_UNREG</text>
<text x="133.3" y="81.2">GND</text>
<text x="156" y="83.7">VBAT_SENSE</text>
<text x="158.9" y="78.6">3V3_RAIL</text>
<text x="195.6" y="81.2">EXP_I2S_BCLK</text>
<text x="196.8" y="78.6">GND</text>
<text x="196.8" y="83.7">I2C_B_SCL</text>
<text x="102.9" y="88.8">BOUT1</text>
<text x="102.9" y="86.2">BOUT2</text>
<text x="133.3" y="86.2">MOTOR_B_IN1</text>
<text x="133.3" y="88.8">MOTOR_B_IN2</text>
<text x="157" y="88.8">ENC_A_CHA</text>
<text x="162.2" y="86.2">EXP_IN</text>
<text x="103.1" y="91.3">AOUT2</text>
<text x="103.1" y="93.9">AOUT1</text>
<text x="133.3" y="91.3">3V3_RAIL</text>
<text x="133.3" y="93.9">MOTOR_A_IN2</text>
<text x="154.9" y="93.9">MOTOR_A_IN1</text>
<text x="156.8" y="91.3">ENC_A_CHB</text>
<text x="196.8" y="91.3">I2C_B_SDA</text>
<text x="219.2" y="90">VBAT_UNREG</text>
<text x="223.7" y="95.1">5V_RAIL</text>
<text x="243.8" y="90">VBAT_UNREG</text>
<text x="133.3" y="96.4">MOTOR_A_IN1</text>
<text x="154.7" y="101.5">MOTOR_B_IN1</text>
<text x="154.7" y="98.9">MOTOR_B_IN2</text>
<text x="154.9" y="96.4">MOTOR_A_IN2</text>
<text x="196.8" y="98.9">I2C_SCL</text>
<text x="196.8" y="96.4">I2C_SDA</text>
<text x="222.4" y="100.2">3V3_RAIL</text>
<text x="227" y="97.7">GND</text>
<text x="243.8" y="97.7">EXP_IN</text>
<text x="110.5" y="107.8">MOTOR_B_IN2</text>
<text x="110.5" y="102.7">GND</text>
<text x="110.5" y="105.3">MOTOR_B_IN1</text>
<text x="156.6" y="106.6">ENC_B_CHB</text>
<text x="156.8" y="104">ENC_B_CHA</text>
<text x="221.1" y="102.7">I2C_B_SDA 11</text>
<text x="221.1" y="105.3">I2C_B_SCL 13</text>
<text x="227" y="107.8">GND 15</text>
<text x="110.5" y="112.9">MOTOR_A_IN1</text>
<text x="110.5" y="110.4">MOTOR_A_IN2</text>
<text x="219.1" y="110.4">EXP_SERVO1</text>
<text x="219.1" y="112.9">EXP_SERVO2</text>
<text x="120.1" y="119.3">VBAT_UNREG</text>
<text x="124.6" y="116.7">5V_RAIL</text>
<text x="128" y="114.2">GND</text>
<text x="156.8" y="114.2">EXP_SERVO2</text>
<text x="160.2" y="124.3">5V_RAIL</text>
<text x="219.8" y="134.5">I2C_B_SDA</text>
<text x="242.4" y="132.1" transform="rotate(-90 242.4 132.1)">3V3_RAIL</text>
<text x="255.2" y="134.5">I2C_B_SCL</text>
<text x="167.8" y="138.3">3V3_RAIL</text>
<text x="172.4" y="143.4">GND</text>
<text x="200.6" y="142.1">3V3_RAIL</text>
<text x="200.6" y="139.6">GND</text>
<text x="219.9" y="143.4">3V3_RAIL</text>
<text x="255.2" y="143.4">3V3_RAIL</text>
<text x="168.7" y="148.5">I2C_SDA</text>
<text x="168.7" y="145.9">I2C_SCL</text>
<text x="200.6" y="147.2">I2C_B_SDA</text>
<text x="200.6" y="144.7">I2C_B_SCL</text>
<text x="218.5" y="145.9">I2C_B_SDA</text>
<text x="218.6" y="148.5">I2C_B_SCL</text>
<text x="255.2" y="145.9">I2C_B_SDA</text>
<text x="255.2" y="148.5">I2C_B_SCL</text>
</g>
<g font-size="1.3" fill="#a90000">
<text x="172.6" y="29.1">1</text>
<text x="110.4" y="30.3">1</text>
<text x="110.4" y="32.9">2</text>
<text x="110.4" y="35.4">3</text>
<text x="172.6" y="31.6">2</text>
<text x="172.6" y="34.2">3</text>
<text x="110.4" y="38">4</text>
<text x="172.6" y="36.7">4</text>
<text x="123.1" y="54.5">1</text>
<text x="123.1" y="57">2</text>
<text x="78.6" y="64.6">5</text>
<text x="78.6" y="62.1">6</text>
<text x="123.1" y="63.4">1</text>
<text x="123.1" y="65.9">2</text>
<text x="78.6" y="69.7">3</text>
<text x="78.6" y="67.2">4</text>
<text x="78.6" y="74.8">1</text>
<text x="78.6" y="72.3">2</text>
<text x="111.7" y="81.1">1</text>
<text x="111.7" y="83.7">2</text>
<text x="129.4" y="78.6">1</text>
<text x="129.4" y="81.1">2</text>
<text x="129.4" y="83.7">3</text>
<text x="170.1" y="78.6">1</text>
<text x="170.1" y="81.1">2</text>
<text x="170.1" y="83.7">3</text>
<text x="192.9" y="78.6">1</text>
<text x="192.9" y="81.1">2</text>
<text x="192.9" y="83.7">3</text>
<text x="111.7" y="86.2">3</text>
<text x="111.7" y="88.8">4</text>
<text x="129.4" y="86.2">4</text>
<text x="129.4" y="88.8">5</text>
<text x="170.1" y="86.2">4</text>
<text x="170.1" y="88.8">5</text>
<text x="192.9" y="86.2">4</text>
<text x="192.9" y="88.8">5</text>
<text x="111.7" y="91.3">5</text>
<text x="111.7" y="93.8">6</text>
<text x="129.4" y="91.3">6</text>
<text x="129.4" y="93.8">7</text>
<text x="170.1" y="91.3">6</text>
<text x="170.1" y="93.8">7</text>
<text x="192.9" y="91.3">6</text>
<text x="192.9" y="93.8">7</text>
<text x="232.3" y="90">1</text>
<text x="232.3" y="92.6">3</text>
<text x="232.3" y="95.1">5</text>
<text x="241.2" y="90">2</text>
<text x="241.2" y="92.6">4</text>
<text x="241.2" y="95.1">6</text>
<text x="129.4" y="96.4">8</text>
<text x="169.5" y="101.5">10</text>
<text x="170.1" y="96.4">8</text>
<text x="170.1" y="98.9">9</text>
<text x="192.3" y="101.5">10 EXP_I2S_LRC</text>
<text x="192.3" y="101.5">10</text>
<text x="192.9" y="96.4">8</text>
<text x="192.9" y="98.9">9</text>
<text x="232.3" y="97.7">7</text>
<text x="232.3" y="100.2">9</text>
<text x="240.6" y="100.2">10 UART2_TX</text>
<text x="240.6" y="100.2">10</text>
<text x="241.2" y="97.7">8</text>
<text x="107.9" y="102.7">1</text>
<text x="107.9" y="105.3">2</text>
<text x="107.9" y="107.8">3</text>
<text x="169.5" y="104">11</text>
<text x="169.5" y="106.5">12</text>
<text x="192.3" y="104">11 UART2_TX</text>
<text x="192.3" y="106.5">12 UART2_RX</text>
<text x="192.3" y="104">11</text>
<text x="192.3" y="106.5">12</text>
<text x="231.7" y="102.7">11</text>
<text x="231.7" y="105.3">13</text>
<text x="231.7" y="107.8">15</text>
<text x="240.6" y="102.7">12 UART2_RX</text>
<text x="240.6" y="105.3">14 EXP_I2S_LRC</text>
<text x="240.6" y="107.8">16 EXP_I2S_BCLK</text>
<text x="240.6" y="102.7">12</text>
<text x="240.6" y="105.3">14</text>
<text x="240.6" y="107.8">16</text>
<text x="30.4" y="112.9">2</text>
<text x="107.9" y="110.4">4</text>
<text x="107.9" y="112.9">5</text>
<text x="169.5" y="109.1">13</text>
<text x="169.5" y="111.6">14</text>
<text x="192.3" y="109.1">13 EXP_SERVO1</text>
<text x="192.3" y="111.6">14</text>
<text x="192.3" y="109.1">13</text>
<text x="231.7" y="110.4">17</text>
<text x="231.7" y="112.9">19</text>
<text x="240.6" y="110.4">18 EXP_I2S_DIN</text>
<text x="240.6" y="112.9">20</text>
<text x="240.6" y="110.4">18</text>
<text x="30.4" y="115.4">1</text>
<text x="45" y="118">1</text>
<text x="134.5" y="114.2">1</text>
<text x="134.5" y="116.7">2</text>
<text x="134.5" y="119.2">3</text>
<text x="169.5" y="114.2">15</text>
<text x="169.5" y="116.7">16</text>
<text x="169.5" y="119.2">17</text>
<text x="192.3" y="114.2">15</text>
<text x="192.3" y="116.7">16 EXP_I2S_DIN</text>
<text x="192.3" y="119.2">17</text>
<text x="192.3" y="116.7">16</text>
<text x="37.4" y="120.5">2</text>
<text x="45" y="123.1">3</text>
<text x="134.5" y="121.8">4</text>
<text x="169.5" y="121.8">18</text>
<text x="169.5" y="124.3">19</text>
<text x="192.3" y="121.8">18</text>
<text x="192.3" y="124.3">19</text>
<text x="179" y="138.3">1</text>
<text x="179" y="140.8">2</text>
<text x="179" y="143.4">3</text>
<text x="196.8" y="139.6">1</text>
<text x="196.8" y="142.1">2</text>
<text x="231" y="140.8">1</text>
<text x="231" y="143.4">2</text>
<text x="251.4" y="140.8">1</text>
<text x="251.4" y="143.4">2</text>
<text x="179" y="145.9">4</text>
<text x="179" y="148.5">5</text>
<text x="196.8" y="144.6">3</text>
<text x="196.8" y="147.2">4</text>
<text x="231" y="145.9">3</text>
<text x="231" y="148.5">4</text>
<text x="251.4" y="145.9">3</text>
<text x="251.4" y="148.5">4</text>
</g>
<g font-size="1.3" fill="#989898">
<text x="231.5" y="131.8">4.7k</text>
<text x="232.3" y="129.2">R9</text>
<text x="249.3" y="131.8">4.7k</text>
<text x="250.1" y="129.2">R8</text>
</g>
<text font-size=".8" fill="#0f0f0f" x="59.7" y="115.5">VBAT_UNREG</text>
</svg>
